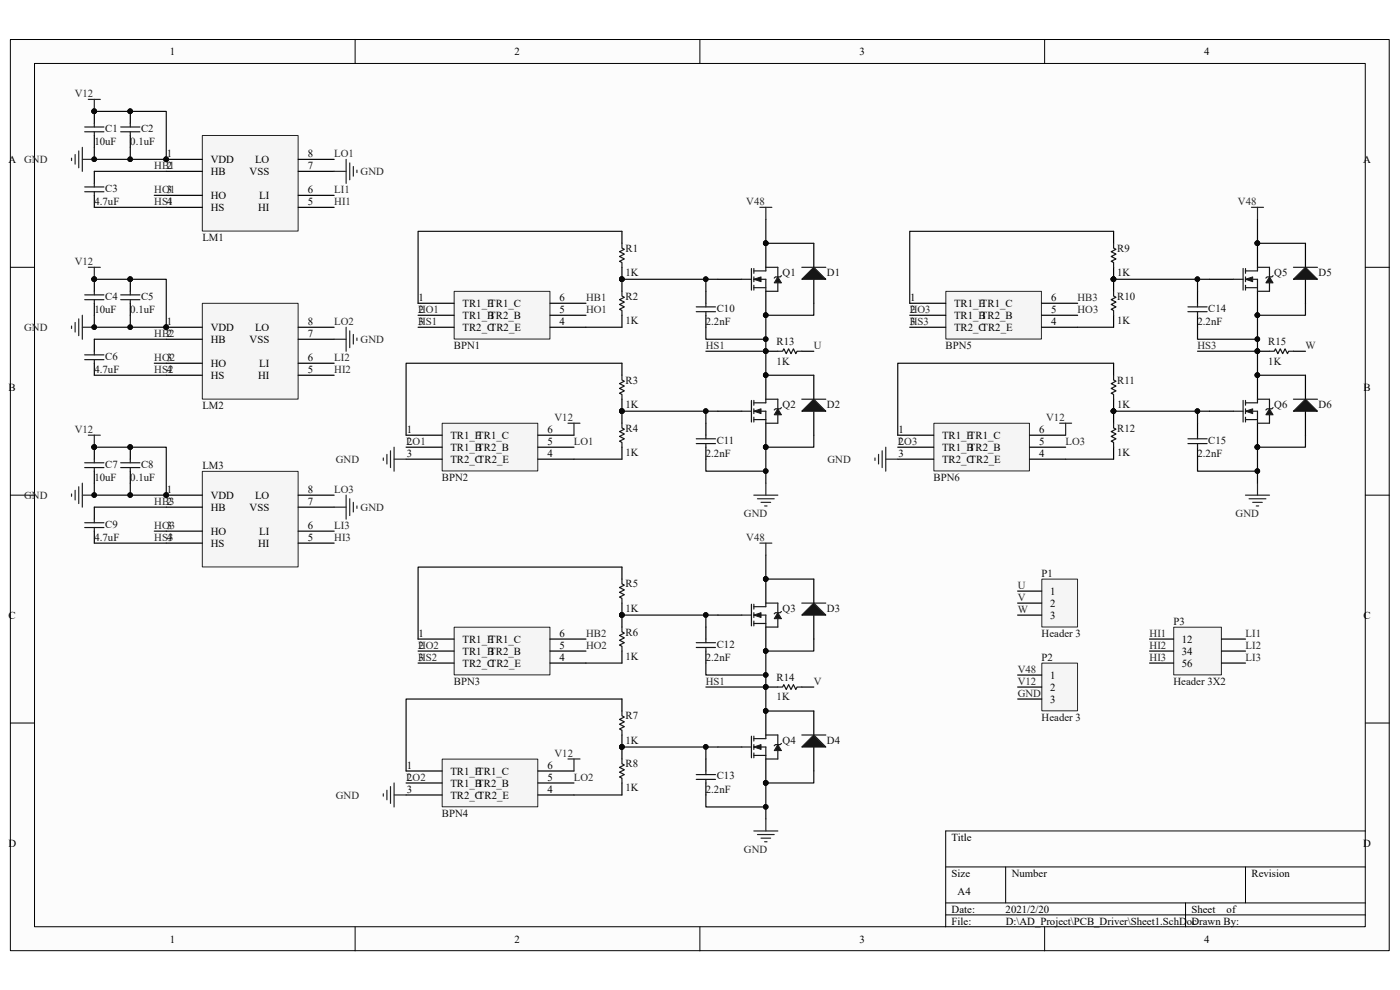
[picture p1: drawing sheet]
<svg xmlns="http://www.w3.org/2000/svg" width="297mm" height="210mm" viewBox="0 0 297 210" stroke-linecap="round" stroke-linejoin="round" font-family="sans-serif">
<path d="M2.2 8.4h292.5v193.3h-292.5z" fill="#fcfcfc"/>
<path d="M2.2 8.4h292.5v193.3h-292.5z" fill="none" stroke="#000" stroke-width=".21"/>
<path d="M7.4 13.5h282.2v183.1h-282.2z" fill="#fcfcfc"/>
<g fill="none" stroke="#000" stroke-width=".21">
<path d="M7.3 13.5h282.3v183.1h-282.3zM75.3 8.4v5.1M148.5 8.4v5.1M221.6 8.4v5.1M2.2 56.7h5.1M289.7 56.7h5.1M2.2 105h5.1M289.7 105h5.1M2.2 153.4h5.1M289.7 153.4h5.1M289.7 176.3h-89.1v20.3M75.3 196.6v5.1"/>
<path d="M148.5 196.6v5.1M200.6 183.9h89.1M200.6 191.5h89.1M200.6 194.1h89.1M213.4 183.9v7.6M221.6 196.6v5.1M251.5 191.5v5.1M264.2 183.9v7.6"/>
</g>
<path d="M43 28.8h20.2v20.2h-20.2z" fill="#f5f5f5"/>
<path d="M42.9 28.7h20.3v20.3h-20.3z" fill="none" stroke="#262626" stroke-width=".21"/>
<path d="M35.3 33.8h7.6M35.3 36.4h7.6M63.3 33.8h7.6M63.3 36.4h7.6M35.3 41.4h7.6M35.3 44h7.6M63.3 41.4h7.6M63.3 44h7.6" fill="none" stroke="#000" stroke-width=".25"/>
<circle cx="35.2" cy="33.8" r=".48" fill="#0e0e0e" stroke="#0e0e0e" stroke-width=".21"/>
<path d="M96.4 61.8h20.3v10.1h-20.3z" fill="#f5f5f5"/>
<path d="M96.4 61.8h20.3v10.1h-20.3z" fill="none" stroke="#262626" stroke-width=".21"/>
<path d="M20 23.6v2.6M20 28.7v2.6M20 36.4v2.5M27.6 23.6v2.6M27.6 28.7v2.6M20 41.4v2.6M88.7 64.3h7.6M88.7 66.9h7.6M88.7 69.4h7.6M116.7 64.3h7.6M116.7 66.9h7.6M116.7 69.4h7.6" fill="none" stroke="#000" stroke-width=".25"/>
<path d="M15.2 33.6v.5M15.9 32.8v2M16.7 32v3.6M17.5 31.3v5.1M17.5 33.8h2.5M18.7 21.1h2.6M20 21.1v2.5M70.9 36.4h2.5M73.4 33.8v5.1M74.2 34.6v3.5M75 35.3v2.1M75.7 36.1v.5" fill="none" stroke="#262626" stroke-width=".25"/>
<g fill="#0e0e0e" stroke="#0e0e0e" stroke-width=".21">
<circle cx="20" cy="23.6" r=".48"/>
<circle cx="27.6" cy="23.6" r=".48"/>
<circle cx="20" cy="33.8" r=".48"/>
</g>
<path d="M18 26.9h4M18 28h4M18 39.7h4M20 26.2v.7M20 28v.7M20 38.9v.8M25.6 26.9h4.1M25.6 28h4.1M27.6 26.2v.7M27.6 28v.7M18 40.7h4M20 40.7v.7" fill="none" stroke="#1c1c1c" stroke-width=".25"/>
<path d="M93.9 89.8h20.2v10.1h-20.2z" fill="#f5f5f5"/>
<path d="M93.8 89.8h20.3v10.1h-20.3z" fill="none" stroke="#262626" stroke-width=".21"/>
<g fill="none" stroke="#000" stroke-width=".25">
<path d="M131.9 49.1v2.5M131.9 56.7v5.1M152.3 59.2h5.1M162.5 51.6v5.1M131.9 66.9v2.5M131.9 77.1v2.5M162.5 61.8v5.1M86.2 92.3h7.6M86.2 94.9h7.6M86.2 97.4h7.6M114.1 92.3h7.7M114.1 94.9h7.7"/>
<path d="M114.1 97.4h7.7M131.9 84.7v5.1M131.9 94.9v2.5"/>
</g>
<path d="M81.3 97.2v.5M82.1 96.4v2M82.8 95.6v3.6M83.6 94.9v5.1M83.6 97.4h2.6M120.5 89.8h2.5M121.8 89.8v2.5" fill="none" stroke="#262626" stroke-width=".25"/>
<g fill="#0e0e0e" stroke="#0e0e0e" stroke-width=".21">
<circle cx="131.9" cy="59.2" r=".48"/>
<circle cx="131.9" cy="87.2" r=".48"/>
<circle cx="162.4" cy="51.6" r=".48"/>
<circle cx="162.4" cy="66.9" r=".48"/>
</g>
<path d="M131.9 51.6v1l.6 .3-1.1 .5 1.1 .5-1.1 .5 1.1 .5-1.1 .5 .5 .3v1M157.4 59.2h2M159.4 57v4.5M159.9 57.5h2.6M159.9 59.2h2.6v2.6M159.9 57v1M159.9 58.7v1.1M131.9 61.8v1l.6 .3-1.1 .5 1.1 .5-1.1 .5 1.1 .5-1.1 .5 .5 .3v1M131.9 79.6v1l.6 .3-1.1 .5 1.1 .5-1.1 .5 1.1 .5-1.1 .5 .5 .3v1M159.9 61h2.6M159.9 60.5v1M131.9 89.8v1l.6 .2-1.1 .6 1.1 .5-1.1 .5 1.1 .5-1.1 .5 .5 .2v1.1" fill="none" stroke="#1c1c1c" stroke-width=".25"/>
<path d="M159.9 59.2l1.6-.5v1.1z" fill="#1c1c1c"/>
<path d="M159.9 59.2l1.6-.5v1.1z" fill="none" stroke="#1c1c1c" stroke-width=".21"/>
<path d="M162.5 57.5v-.8h2.5v2M165 60v1.8h-2.5" fill="none" stroke="#1c1c1c" stroke-width=".25"/>
<path d="M165 58.7l.8 1.3h-1.5z" fill="#1c1c1c"/>
<path d="M165 58.7l.8 1.3h-1.5z" fill="none" stroke="#1c1c1c" stroke-width=".21"/>
<path d="M165.8 58.5l-.3 .2h-1l-.2 .3M157.4 87.2h2M159.4 84.9v4.6M159.9 85.5h2.6M159.9 87.2h2.6v2.6M159.9 89h2.6M159.9 84.9v1.1M159.9 86.7v1M159.9 88.5v1" fill="none" stroke="#1c1c1c" stroke-width=".25"/>
<g fill="#0e0e0e" stroke="#0e0e0e" stroke-width=".21">
<circle cx="162.4" cy="51.6" r=".48"/>
<circle cx="162.4" cy="66.9" r=".48"/>
<circle cx="162.4" cy="79.6" r=".48"/>
<circle cx="162.4" cy="94.8" r=".48"/>
</g>
<path d="M162.5 79.6v5.1M152.3 87.2h5.1M162.5 89.8v5.1" fill="none" stroke="#000" stroke-width=".25"/>
<path d="M159.9 87.2l1.6-.5v1z" fill="#1c1c1c"/>
<path d="M159.9 87.2l1.6-.5v1z" fill="none" stroke="#1c1c1c" stroke-width=".21"/>
<path d="M162.5 85.5v-.8h2.5v2M165 88v1.8h-2.5" fill="none" stroke="#1c1c1c" stroke-width=".25"/>
<path d="M165 86.7l.8 1.3h-1.5z" fill="#1c1c1c"/>
<path d="M165 86.7l.8 1.3h-1.5z" fill="none" stroke="#1c1c1c" stroke-width=".21"/>
<path d="M165.8 86.5l-.3 .2h-1l-.2 .3" fill="none" stroke="#1c1c1c" stroke-width=".25"/>
<g fill="#0e0e0e" stroke="#0e0e0e" stroke-width=".21">
<circle cx="162.4" cy="79.6" r=".48"/>
<circle cx="162.4" cy="94.8" r=".48"/>
</g>
<path d="M172.6 51.6v5.1M172.6 59.2v5.1" fill="none" stroke="#000" stroke-width=".25"/>
<path d="M170.1 59.2l2.5-2.5 2.6 2.5z" fill="#1c1c1c"/>
<path d="M170.1 59.2l2.5-2.5 2.6 2.5zM170.1 56.7h5.1" fill="none" stroke="#1c1c1c" stroke-width=".25"/>
<path d="M172.6 79.6v5.1M172.6 87.2v5.1" fill="none" stroke="#000" stroke-width=".25"/>
<path d="M170.1 87.2l2.5-2.5 2.6 2.5z" fill="#1c1c1c"/>
<path d="M147.7 65.1h4.1M147.7 66.1h4.1M149.8 64.3v.8M149.8 66.1v.8M165 74.5h1l.3-.5 .5 1 .5-1 .5 1 .5-1 .5 1 .3-.5h1M147.7 93.1h4.1M147.7 94.1h4.1M149.8 92.3v.8M149.8 94.1v.8M170.1 87.2l2.5-2.5 2.6 2.5zM170.1 84.7h5.1" fill="none" stroke="#1c1c1c" stroke-width=".25"/>
<path d="M161.2 44h2.5M162.5 44v2.5M159.9 105h5.1M160.7 105.8h3.6M161.5 106.6h2M162.2 107.3h.5M162.5 102.5v2.5" fill="none" stroke="#262626" stroke-width=".25"/>
<path d="M149.8 61.8v2.5M149.8 66.9v2.5M162.5 74.5h2.5M170.1 74.5h2.5M149.8 89.8v2.5M149.8 94.9v2.5" fill="none" stroke="#000" stroke-width=".25"/>
<circle cx="162.4" cy="74.5" r=".48" fill="#0e0e0e" stroke="#0e0e0e" stroke-width=".21"/>
<path d="M43 64.4h20.2v20.3h-20.2z" fill="#f5f5f5"/>
<path d="M42.9 64.3h20.3v20.4h-20.3z" fill="none" stroke="#262626" stroke-width=".21"/>
<path d="M35.3 69.4h7.6M35.3 72h7.6M35.3 77.1h7.6M35.3 79.6h7.6M63.3 69.4h7.6M63.3 72h7.6M63.3 77.1h7.6M63.3 79.6h7.6" fill="none" stroke="#000" stroke-width=".25"/>
<circle cx="35.2" cy="69.4" r=".48" fill="#0e0e0e" stroke="#0e0e0e" stroke-width=".21"/>
<path d="M96.4 133.1h20.3v10.1h-20.3z" fill="#f5f5f5"/>
<path d="M96.4 133.1h20.3v10.1h-20.3z" fill="none" stroke="#262626" stroke-width=".21"/>
<path d="M20 59.2v2.6M27.6 59.2v2.6M20 64.3v2.6M20 72v2.5M20 77.1v2.5M27.6 64.3v2.6M88.7 135.6h7.6M88.7 138.1h7.6M116.7 135.6h7.6M116.7 138.1h7.6M88.7 140.7h7.6M116.7 140.7h7.6" fill="none" stroke="#000" stroke-width=".25"/>
<path d="M18.7 56.7h2.6M20 56.7v2.5M15.2 69.2v.5M15.9 68.4v2M16.7 67.6v3.6M17.5 66.9v5.1M17.5 69.4h2.5M70.9 72h2.5M73.4 69.4v5.1M74.2 70.2v3.5M75 71v2M75.7 71.7v.5" fill="none" stroke="#262626" stroke-width=".25"/>
<g fill="#0e0e0e" stroke="#0e0e0e" stroke-width=".21">
<circle cx="20" cy="59.2" r=".48"/>
<circle cx="27.6" cy="59.2" r=".48"/>
<circle cx="20" cy="69.4" r=".48"/>
</g>
<path d="M18 62.6h4M18 63.6h4M18 75.3h4M18 76.3h4M20 61.8v.8M20 63.6v.7M20 74.5v.8M20 76.3v.8M25.6 62.6h4.1M25.6 63.6h4.1M27.6 61.8v.8M27.6 63.6v.7" fill="none" stroke="#1c1c1c" stroke-width=".25"/>
<path d="M93.9 161.1h20.2v10.1h-20.2z" fill="#f5f5f5"/>
<path d="M93.8 161h20.3v10.2h-20.3z" fill="none" stroke="#262626" stroke-width=".21"/>
<g fill="none" stroke="#000" stroke-width=".25">
<path d="M131.9 120.3v2.6M131.9 127.9v5.1M131.9 138.1v2.6M152.3 130.5h5.1M162.5 122.9v5M162.5 133v5.1M131.9 148.3v2.5M131.9 155.9v5.1M86.2 163.6h7.6M86.2 166.1h7.6M86.2 168.6h7.6M114.1 163.6h7.7"/>
<path d="M114.1 166.1h7.7M114.1 168.6h7.7M131.9 166.1v2.5"/>
</g>
<path d="M81.3 168.4v.5M82.1 167.6v2.1M82.8 166.9v3.5M83.6 166.1v5.1M83.6 168.6h2.6M120.5 161h2.5M121.8 161v2.6" fill="none" stroke="#262626" stroke-width=".25"/>
<g fill="#0e0e0e" stroke="#0e0e0e" stroke-width=".21">
<circle cx="131.9" cy="130.5" r=".48"/>
<circle cx="131.9" cy="158.4" r=".48"/>
<circle cx="162.4" cy="122.8" r=".48"/>
<circle cx="162.4" cy="138.1" r=".48"/>
</g>
<path d="M131.9 122.9v1l.6 .2-1.1 .5 1.1 .5-1.1 .5 1.1 .6-1.1 .5 .5 .2v1M131.9 133v1l.6 .3-1.1 .5 1.1 .5-1.1 .5 1.1 .5-1.1 .5 .5 .3v1M157.4 130.5h2M159.4 128.2v4.6M159.9 128.7h2.6M159.9 130.5h2.6v2.5M159.9 132.3h2.6M159.9 128.2v1M159.9 130v1M159.9 131.8v1M131.9 150.8v1.1l.6 .2-1.1 .5 1.1 .5-1.1 .5 1.1 .5-1.1 .6 .5 .2v1M131.9 161v1l.6 .3-1.1 .5 1.1 .5-1.1 .5 1.1 .5-1.1 .5 .5 .3v1" fill="none" stroke="#1c1c1c" stroke-width=".25"/>
<path d="M159.9 130.5l1.6-.5v1z" fill="#1c1c1c"/>
<path d="M159.9 130.5l1.6-.5v1z" fill="none" stroke="#1c1c1c" stroke-width=".21"/>
<path d="M162.5 128.7v-.8h2.5v2.1M165 131.2v1.8h-2.5" fill="none" stroke="#1c1c1c" stroke-width=".25"/>
<path d="M165 130l.8 1.2h-1.5z" fill="#1c1c1c"/>
<path d="M165 130l.8 1.2h-1.5z" fill="none" stroke="#1c1c1c" stroke-width=".21"/>
<path d="M165.8 129.7l-.3 .3h-1l-.2 .2M157.4 158.5h2M159.4 156.2v4.6M159.9 156.7h2.6M159.9 158.5h2.6v2.5M159.9 156.2v1M159.9 158v1M159.9 159.7v1.1M159.9 160.3h2.6" fill="none" stroke="#1c1c1c" stroke-width=".25"/>
<g fill="#0e0e0e" stroke="#0e0e0e" stroke-width=".21">
<circle cx="162.4" cy="122.8" r=".48"/>
<circle cx="162.4" cy="138.1" r=".48"/>
<circle cx="162.4" cy="150.8" r=".48"/>
<circle cx="162.4" cy="166.1" r=".48"/>
</g>
<path d="M152.3 158.5h5.1M162.5 150.8v5.1M162.5 161v5.1" fill="none" stroke="#000" stroke-width=".25"/>
<path d="M159.9 158.5l1.6-.5v1z" fill="#1c1c1c"/>
<path d="M159.9 158.5l1.6-.5v1z" fill="none" stroke="#1c1c1c" stroke-width=".21"/>
<path d="M162.5 156.7v-.8h2.5v2.1M165 159.2v1.8h-2.5" fill="none" stroke="#1c1c1c" stroke-width=".25"/>
<path d="M165 158l.8 1.2h-1.5z" fill="#1c1c1c"/>
<path d="M165 158l.8 1.2h-1.5z" fill="none" stroke="#1c1c1c" stroke-width=".21"/>
<path d="M165.8 157.7l-.3 .3h-1l-.2 .2" fill="none" stroke="#1c1c1c" stroke-width=".25"/>
<g fill="#0e0e0e" stroke="#0e0e0e" stroke-width=".21">
<circle cx="162.4" cy="150.8" r=".48"/>
<circle cx="162.4" cy="166.1" r=".48"/>
</g>
<path d="M172.6 122.9v5M172.6 130.5v5.1" fill="none" stroke="#000" stroke-width=".25"/>
<path d="M170.1 130.5l2.5-2.6 2.6 2.6z" fill="#1c1c1c"/>
<path d="M170.1 130.5l2.5-2.6 2.6 2.6zM170.1 127.9h5.1" fill="none" stroke="#1c1c1c" stroke-width=".25"/>
<path d="M172.6 150.8v5.1M172.6 158.5v5.1" fill="none" stroke="#000" stroke-width=".25"/>
<path d="M170.1 158.5l2.5-2.6 2.6 2.6z" fill="#1c1c1c"/>
<path d="M147.7 136.3h4.1M147.7 137.4h4.1M149.8 135.6v.7M149.8 137.4v.7M165 145.7h1l.3-.5 .5 1.1 .5-1.1 .5 1.1 .5-1.1 .5 1.1 .3-.6h1M170.1 158.5l2.5-2.6 2.6 2.6zM170.1 155.9h5.1M147.7 164.3h4.1M147.7 165.3h4.1M149.8 163.6v.7M149.8 165.3v.8" fill="none" stroke="#1c1c1c" stroke-width=".25"/>
<path d="M161.2 115.2h2.5M162.5 115.2v2.6M159.9 176.3h5.1M160.7 177h3.6M161.5 177.8h2M162.2 178.6h.5M162.5 173.7v2.6" fill="none" stroke="#262626" stroke-width=".25"/>
<path d="M149.8 133v2.6M149.8 138.1v2.6M162.5 145.7h2.5M170.1 145.7h2.5M149.8 161v2.6M149.8 166.1v2.5" fill="none" stroke="#000" stroke-width=".25"/>
<circle cx="162.4" cy="145.7" r=".48" fill="#0e0e0e" stroke="#0e0e0e" stroke-width=".21"/>
<path d="M43 100h20.2v20.3h-20.2z" fill="#f5f5f5"/>
<path d="M42.9 100h20.3v20.3h-20.3z" fill="none" stroke="#262626" stroke-width=".21"/>
<g fill="none" stroke="#000" stroke-width=".25">
<path d="M20 94.9v2.5M20 100v2.5M27.6 94.9v2.5M27.6 100v2.5M20 107.6v2.5M20 112.7v2.5M35.3 105h7.6M35.3 107.6h7.6M35.3 112.7h7.6M35.3 115.2h7.6M63.3 105h7.6M63.3 107.6h7.6"/>
<path d="M63.3 112.7h7.6M63.3 115.2h7.6"/>
</g>
<g fill="#0e0e0e" stroke="#0e0e0e" stroke-width=".21">
<circle cx="35.2" cy="105" r=".48"/>
<circle cx="20" cy="94.8" r=".48"/>
<circle cx="27.6" cy="94.8" r=".48"/>
<circle cx="20" cy="105" r=".48"/>
</g>
<path d="M18.7 92.3h2.6M20 92.3v2.6M15.2 104.8v.5M15.9 104v2.1M16.7 103.3v3.5M17.5 102.5v5.1M17.5 105h2.5M70.9 107.6h2.5M73.4 105v5.1M74.2 105.8v3.6M75 106.6v2M75.7 107.3v.5" fill="none" stroke="#262626" stroke-width=".25"/>
<path d="M18 98.2h4M18 99.2h4M20 97.4v.8M20 99.2v.8M25.6 98.2h4.1M25.6 99.2h4.1M27.6 97.4v.8M27.6 99.2v.8M18 110.9h4M18 111.9h4M20 110.1v.8M20 111.9v.8" fill="none" stroke="#1c1c1c" stroke-width=".25"/>
<path d="M200.7 61.8h20.2v10.1h-20.2z" fill="#f5f5f5"/>
<path d="M200.7 61.8h20.2v10.1h-20.2z" fill="none" stroke="#262626" stroke-width=".21"/>
<path d="M193 64.3h7.6M193 66.9h7.6M193 69.4h7.6M221 64.3h7.6M221 66.9h7.6M221 69.4h7.6" fill="none" stroke="#000" stroke-width=".25"/>
<path d="M198.2 89.8h20.2v10.1h-20.2z" fill="#f5f5f5"/>
<path d="M198.1 89.8h20.3v10.1h-20.3z" fill="none" stroke="#262626" stroke-width=".21"/>
<g fill="none" stroke="#000" stroke-width=".25">
<path d="M236.2 49.1v2.5M236.2 56.7v5.1M256.6 59.2h5.1M266.8 51.6v5.1M236.2 66.9v2.5M236.2 77.1v2.5M266.8 61.8v5.1M190.5 92.3h7.6M190.5 94.9h7.6M190.5 97.4h7.6M218.4 92.3h7.7M218.4 94.9h7.7"/>
<path d="M218.4 97.4h7.7M236.2 84.7v5.1M236.2 94.9v2.5"/>
</g>
<path d="M185.6 97.2v.5M186.4 96.4v2M187.2 95.6v3.6M187.9 94.9v5.1M187.9 97.4h2.6M224.8 89.8h2.5M226.1 89.8v2.5" fill="none" stroke="#262626" stroke-width=".25"/>
<g fill="#0e0e0e" stroke="#0e0e0e" stroke-width=".21">
<circle cx="236.2" cy="59.2" r=".48"/>
<circle cx="236.2" cy="87.2" r=".48"/>
<circle cx="266.7" cy="51.6" r=".48"/>
<circle cx="266.7" cy="66.9" r=".48"/>
</g>
<path d="M236.2 51.6v1l.6 .3-1.1 .5 1.1 .5-1.1 .5 1.1 .5-1.1 .5 .5 .3v1M261.7 59.2h2M263.7 57v4.5M264.2 57.5h2.6M264.2 59.2h2.6v2.6M264.2 57v1M264.2 58.7v1.1M236.2 61.8v1l.6 .3-1.1 .5 1.1 .5-1.1 .5 1.1 .5-1.1 .5 .5 .3v1M236.2 79.6v1l.6 .3-1.1 .5 1.1 .5-1.1 .5 1.1 .5-1.1 .5 .5 .3v1M264.2 61h2.6M264.2 60.5v1M236.2 89.8v1l.6 .2-1.1 .6 1.1 .5-1.1 .5 1.1 .5-1.1 .5 .5 .2v1.1" fill="none" stroke="#1c1c1c" stroke-width=".25"/>
<path d="M264.2 59.2l1.6-.5v1.1z" fill="#1c1c1c"/>
<path d="M264.2 59.2l1.6-.5v1.1z" fill="none" stroke="#1c1c1c" stroke-width=".21"/>
<path d="M266.8 57.5v-.8h2.5v2M269.3 60v1.8h-2.5" fill="none" stroke="#1c1c1c" stroke-width=".25"/>
<path d="M269.3 58.7l.8 1.3h-1.5z" fill="#1c1c1c"/>
<path d="M269.3 58.7l.8 1.3h-1.5z" fill="none" stroke="#1c1c1c" stroke-width=".21"/>
<path d="M270.1 58.5l-.3 .2h-1l-.2 .3M261.7 87.2h2M263.7 84.9v4.6M264.2 85.5h2.6M264.2 87.2h2.6v2.6M264.2 89h2.6M264.2 84.9v1.1M264.2 86.7v1M264.2 88.5v1" fill="none" stroke="#1c1c1c" stroke-width=".25"/>
<g fill="#0e0e0e" stroke="#0e0e0e" stroke-width=".21">
<circle cx="266.7" cy="51.6" r=".48"/>
<circle cx="266.7" cy="66.9" r=".48"/>
<circle cx="266.7" cy="79.6" r=".48"/>
<circle cx="266.7" cy="94.8" r=".48"/>
</g>
<path d="M266.8 79.6v5.1M256.6 87.2h5.1M266.8 89.8v5.1" fill="none" stroke="#000" stroke-width=".25"/>
<path d="M264.2 87.2l1.6-.5v1z" fill="#1c1c1c"/>
<path d="M264.2 87.2l1.6-.5v1z" fill="none" stroke="#1c1c1c" stroke-width=".21"/>
<path d="M266.8 85.5v-.8h2.5v2M269.3 88v1.8h-2.5" fill="none" stroke="#1c1c1c" stroke-width=".25"/>
<path d="M269.3 86.7l.8 1.3h-1.5z" fill="#1c1c1c"/>
<path d="M269.3 86.7l.8 1.3h-1.5z" fill="none" stroke="#1c1c1c" stroke-width=".21"/>
<path d="M270.1 86.5l-.3 .2h-1l-.2 .3" fill="none" stroke="#1c1c1c" stroke-width=".25"/>
<g fill="#0e0e0e" stroke="#0e0e0e" stroke-width=".21">
<circle cx="266.7" cy="79.6" r=".48"/>
<circle cx="266.7" cy="94.8" r=".48"/>
</g>
<path d="M277 51.6v5.1M277 59.2v5.1" fill="none" stroke="#000" stroke-width=".25"/>
<path d="M274.4 59.2l2.6-2.5 2.5 2.5z" fill="#1c1c1c"/>
<path d="M274.4 59.2l2.6-2.5 2.5 2.5zM274.4 56.7h5.1" fill="none" stroke="#1c1c1c" stroke-width=".25"/>
<path d="M277 79.6v5.1M277 87.2v5.1" fill="none" stroke="#000" stroke-width=".25"/>
<path d="M274.4 87.2l2.6-2.5 2.5 2.5z" fill="#1c1c1c"/>
<path d="M252 65.1h4.1M252 66.1h4.1M254.1 64.3v.8M254.1 66.1v.8M269.3 74.5h1l.3-.5 .5 1 .5-1 .5 1 .5-1 .5 1 .3-.5h1M252 93.1h4.1M252 94.1h4.1M254.1 92.3v.8M254.1 94.1v.8M274.4 87.2l2.6-2.5 2.5 2.5zM274.4 84.7h5.1" fill="none" stroke="#1c1c1c" stroke-width=".25"/>
<path d="M265.5 44h2.5M266.8 44v2.5M264.2 105h5.1M265 105.8h3.6M265.8 106.6h2M266.5 107.3h.5M266.8 102.5v2.5" fill="none" stroke="#262626" stroke-width=".25"/>
<path d="M254.1 61.8v2.5M254.1 66.9v2.5M266.8 74.5h2.5M274.4 74.5h2.6M254.1 89.8v2.5M254.1 94.9v2.5" fill="none" stroke="#000" stroke-width=".25"/>
<circle cx="266.7" cy="74.5" r=".48" fill="#0e0e0e" stroke="#0e0e0e" stroke-width=".21"/>
<path d="M221.1 122.9h7.5v10.1h-7.5z" fill="#f5f5f5"/>
<path d="M221 122.9h7.6v10.1h-7.6z" fill="none" stroke="#262626" stroke-width=".21"/>
<path d="M215.9 125.4h5.1M215.9 127.9h5.1M215.9 130.5h5.1" fill="none" stroke="#000" stroke-width=".25"/>
<path d="M221.1 140.7h7.5v10.1h-7.5z" fill="#f5f5f5"/>
<path d="M221 140.7h7.6v10.1h-7.6z" fill="none" stroke="#262626" stroke-width=".21"/>
<path d="M215.9 143.2h5.1M215.9 145.7h5.1M215.9 148.3h5.1" fill="none" stroke="#000" stroke-width=".25"/>
<path d="M249 133.1h10.1v10.1h-10.1z" fill="#f5f5f5"/>
<path d="M249 133.1h10.1v10.1h-10.1z" fill="none" stroke="#262626" stroke-width=".21"/>
<path d="M243.9 135.6h5.1M243.9 138.1h5.1M259.1 135.6h5.1M259.1 138.1h5.1M243.9 140.7h5.1M259.1 140.7h5.1" fill="none" stroke="#000" stroke-width=".25"/>
<g fill="none" stroke="#0e0e0e" stroke-width=".25">
<path d="M20 23.6h15.3v10.2h-15.3v-2.5M20 36.4h15.3M27.6 31.3v2.5M20 59.2h15.3v10.2h-15.3v-2.5M20 44h15.3M32.7 41.4h2.6M131.9 49.1h-43.2v15.2M131.9 59.2h20.4M149.8 59.2v2.6M162.5 46.5v5.1h10.1M236.2 49.1h-43.2v15.2M236.2 59.2h20.4"/>
<path d="M254.1 59.2v2.6M266.8 46.5v5.1h10.2M20 72h15.3M20 79.6h15.3M27.6 66.9v2.5M32.7 77.1h2.6M124.3 69.4h7.6M131.9 77.1h-45.7v15.2M149.8 69.4v2.6h12.7M149.8 74.5h12.7M172.6 64.3v2.6h-10.1v12.7h10.1M228.6 69.4h7.6"/>
<path d="M236.2 77.1h-45.7v15.2M254.1 69.4v2.6h12.7M254.1 74.5h12.7M277 64.3v2.6h-10.2v12.7h10.2M20 94.9h15.3v10.1h-15.3v-2.5M121.8 97.4h10.1M131.9 87.2h20.4M149.8 97.4v2.6h12.7M149.8 87.2v2.6M172.6 92.3v2.6h-10.1v7.6M226.1 97.4h10.1M236.2 87.2h20.4"/>
<path d="M254.1 97.4v2.6h12.7M254.1 87.2v2.6M277 92.3v2.6h-10.2v7.6M20 107.6h15.3M20 115.2h15.3M27.6 102.5v2.5M32.7 112.7h2.6M162.5 117.8v5.1h10.1M131.9 120.3h-43.2v15.3M131.9 130.5h20.4M149.8 130.5v2.5M172.6 135.6v2.5h-10.1v12.7h10.1"/>
<path d="M124.3 140.7h7.6M131.9 148.3h-45.7v15.3M131.9 158.5h20.4M149.8 140.7v2.5h12.7M149.8 158.5v2.5M149.8 145.7h12.7M121.8 168.6h10.1M149.8 168.6v2.6h12.7M172.6 163.6v2.5h-10.1v7.6"/>
</g>
<g fill="#0e0e0e" stroke="#0e0e0e" stroke-width=".21">
<circle cx="20" cy="23.6" r=".48"/>
<circle cx="27.6" cy="23.6" r=".48"/>
<circle cx="35.2" cy="33.8" r=".48"/>
<circle cx="27.6" cy="33.8" r=".48"/>
<circle cx="20" cy="33.8" r=".48"/>
<circle cx="162.4" cy="51.6" r=".48"/>
<circle cx="131.9" cy="87.2" r=".48"/>
<circle cx="149.7" cy="87.2" r=".48"/>
<circle cx="162.4" cy="99.9" r=".48"/>
<circle cx="162.4" cy="94.8" r=".48"/>
<circle cx="162.4" cy="79.6" r=".48"/>
<circle cx="162.4" cy="74.5" r=".48"/>
<circle cx="162.4" cy="71.9" r=".48"/>
<circle cx="162.4" cy="66.9" r=".48"/>
<circle cx="149.7" cy="59.2" r=".48"/>
<circle cx="131.9" cy="59.2" r=".48"/>
<circle cx="20" cy="59.2" r=".48"/>
<circle cx="27.6" cy="59.2" r=".48"/>
<circle cx="35.2" cy="69.4" r=".48"/>
<circle cx="27.6" cy="69.4" r=".48"/>
<circle cx="20" cy="69.4" r=".48"/>
<circle cx="162.4" cy="122.8" r=".48"/>
<circle cx="131.9" cy="158.4" r=".48"/>
<circle cx="149.7" cy="158.4" r=".48"/>
<circle cx="162.4" cy="171.2" r=".48"/>
<circle cx="162.4" cy="166.1" r=".48"/>
<circle cx="162.4" cy="150.8" r=".48"/>
<circle cx="162.4" cy="145.7" r=".48"/>
<circle cx="162.4" cy="143.2" r=".48"/>
<circle cx="162.4" cy="138.1" r=".48"/>
<circle cx="149.7" cy="130.5" r=".48"/>
<circle cx="131.9" cy="130.5" r=".48"/>
<circle cx="20" cy="94.8" r=".48"/>
<circle cx="27.6" cy="94.8" r=".48"/>
<circle cx="35.2" cy="105" r=".48"/>
<circle cx="27.6" cy="105" r=".48"/>
<circle cx="20" cy="105" r=".48"/>
<circle cx="266.7" cy="51.6" r=".48"/>
<circle cx="236.2" cy="87.2" r=".48"/>
<circle cx="254" cy="87.2" r=".48"/>
<circle cx="266.7" cy="99.9" r=".48"/>
<circle cx="266.7" cy="94.8" r=".48"/>
<circle cx="266.7" cy="79.6" r=".48"/>
<circle cx="266.7" cy="74.5" r=".48"/>
<circle cx="266.7" cy="71.9" r=".48"/>
<circle cx="266.7" cy="66.9" r=".48"/>
<circle cx="254" cy="59.2" r=".48"/>
<circle cx="236.2" cy="59.2" r=".48"/>
</g>
<g font-size="2.3">
<text x="36" y="11.7">1</text>
<text x="109.2" y="11.7">2</text>
<text x="182.3" y="11.7">3</text>
<text x="255.4" y="11.7">4</text>
<text x="1.8" y="34.6">A</text>
<text x="35.4" y="33.3">1</text>
<text x="35.4" y="35.9">2</text>
<text x="44.7" y="34.6">VDD</text>
<text x="54.1" y="34.6">LO</text>
<text x="65.3" y="33.3">8</text>
<text x="65.3" y="35.9">7</text>
<text x="289.2" y="34.6">A</text>
<text x="35.4" y="40.9">3</text>
<text x="44.7" y="37.1">HB</text>
<text x="53" y="37.1">VSS</text>
<text x="65.3" y="40.9">6</text>
<text x="35.4" y="43.5">4</text>
<text x="44.7" y="42.2">HO</text>
<text x="44.7" y="44.7">HS</text>
<text x="54.7" y="44.7">HI</text>
<text x="55" y="42.2">LI</text>
<text x="65.3" y="43.5">5</text>
<text x="88.8" y="63.8">1</text>
<text x="98.1" y="65.1">TR1_ETR1_C</text>
<text x="118.7" y="63.8">6</text>
<text x="193.1" y="63.8">1</text>
<text x="202.4" y="65.1">TR1_ETR1_C</text>
<text x="223" y="63.8">6</text>
<text x="35.4" y="68.9">1</text>
<text x="35.4" y="71.5">2</text>
<text x="44.7" y="70.2">VDD</text>
<text x="54.1" y="70.2">LO</text>
<text x="65.3" y="68.9">8</text>
<text x="65.3" y="71.5">7</text>
<text x="88.8" y="66.4">2</text>
<text x="88.8" y="68.9">3</text>
<text x="98.1" y="67.6">TR1_B</text>
<text x="98.1" y="70.2">TR2_CTR2_E</text>
<text x="103.8" y="67.6">TR2_B</text>
<text x="118.7" y="66.4">5</text>
<text x="118.7" y="68.9">4</text>
<text x="193.1" y="66.4">2</text>
<text x="193.1" y="68.9">3</text>
<text x="202.4" y="67.6">TR1_BTR2_B</text>
<text x="202.4" y="70.2">TR2_CTR2_E</text>
<text x="223" y="66.4">5</text>
<text x="223" y="68.9">4</text>
<text x="35.4" y="76.6">3</text>
<text x="44.7" y="72.7">HB</text>
<text x="44.7" y="77.9">HO</text>
<text x="53" y="72.7">VSS</text>
<text x="55" y="77.9">LI</text>
<text x="65.3" y="76.6">6</text>
<text x="1.8" y="82.9">B</text>
<text x="35.4" y="79.1">4</text>
<text x="44.7" y="80.4">HS</text>
<text x="54.7" y="80.4">HI</text>
<text x="65.3" y="79.1">5</text>
<text x="289.3" y="82.9">B</text>
<text x="86.3" y="91.8">1</text>
<text x="86.3" y="94.4">2</text>
<text x="95.5" y="93.1">TR1_ETR1_C</text>
<text x="95.5" y="95.6">TR1_BTR2_B</text>
<text x="116.2" y="91.8">6</text>
<text x="116.2" y="94.4">5</text>
<text x="190.6" y="91.8">1</text>
<text x="190.6" y="94.4">2</text>
<text x="199.9" y="93.1">TR1_ETR1_C</text>
<text x="199.9" y="95.6">TR1_BTR2_B</text>
<text x="220.5" y="91.8">6</text>
<text x="220.5" y="94.4">5</text>
<text x="86.3" y="96.9">3</text>
<text x="95.5" y="98.2">TR2_CTR2_E</text>
<text x="116.2" y="96.9">4</text>
<text x="190.6" y="96.9">3</text>
<text x="199.9" y="98.2">TR2_CTR2_E</text>
<text x="220.5" y="96.9">4</text>
<text x="35.4" y="104.6">1</text>
<text x="35.4" y="107.1">2</text>
<text x="44.7" y="105.8">VDD</text>
<text x="54.1" y="105.8">LO</text>
<text x="65.3" y="104.6">8</text>
<text x="65.3" y="107.1">7</text>
<text x="35.4" y="112.2">3</text>
<text x="44.7" y="108.4">HB</text>
<text x="44.7" y="113.5">HO</text>
<text x="53" y="108.4">VSS</text>
<text x="55" y="113.5">LI</text>
<text x="65.3" y="112.2">6</text>
<text x="35.4" y="114.7">4</text>
<text x="44.7" y="116">HS</text>
<text x="54.7" y="116">HI</text>
<text x="65.3" y="114.7">5</text>
<text x="1.8" y="131.3">C</text>
<text x="222.8" y="126.2">1</text>
<text x="222.8" y="128.7">2</text>
<text x="222.8" y="131.3">3</text>
<text x="289.3" y="131.3">C</text>
<text x="88.8" y="135.1">1</text>
<text x="88.8" y="137.6">2</text>
<text x="98.1" y="136.4">TR1_ETR1_C</text>
<text x="118.7" y="135.1">6</text>
<text x="118.7" y="137.6">5</text>
<text x="250.7" y="136.4">12</text>
<text x="88.8" y="140.2">3</text>
<text x="98.1" y="138.9">TR1_B</text>
<text x="98.1" y="141.4">TR2_CTR2_E</text>
<text x="103.8" y="138.9">TR2_B</text>
<text x="118.7" y="140.2">4</text>
<text x="222.8" y="144">1</text>
<text x="250.7" y="138.9">34</text>
<text x="250.7" y="141.4">56</text>
<text x="222.8" y="146.5">2</text>
<text x="222.8" y="149.1">3</text>
<text x="86.3" y="163.1">1</text>
<text x="86.3" y="165.6">2</text>
<text x="95.5" y="164.3">TR1_ETR1_C</text>
<text x="95.5" y="166.9">TR1_BTR2_B</text>
<text x="116.2" y="163.1">6</text>
<text x="116.2" y="165.6">5</text>
<text x="86.3" y="168.1">3</text>
<text x="95.5" y="169.4">TR2_CTR2_E</text>
<text x="116.2" y="168.1">4</text>
<text x="1.8" y="179.6">D</text>
<text x="201.9" y="178.3">Title</text>
<text x="289.2" y="179.6">D</text>
<text x="201.9" y="186">Size</text>
<text x="214.6" y="186">Number</text>
<text x="265.5" y="186">Revision</text>
<text x="203.2" y="189.8">A4</text>
<text x="201.9" y="193.6">Date:</text>
<text x="201.9" y="196.1">File:</text>
<text x="213.3" y="193.6">2021/2/20</text>
<text x="213.4" y="196.1">D:\AD_Project\PCB_Driver\Sheet1.SchDoc</text>
<text x="252.8" y="193.6">Sheet</text>
<text x="252.8" y="196.1">Drawn By:</text>
<text x="260.2" y="193.6">of</text>
<text x="36" y="199.9">1</text>
<text x="109.2" y="199.9">2</text>
<text x="182.3" y="199.9">3</text>
<text x="255.4" y="199.9">4</text>
</g>
<g font-size="2.3" fill="#262626">
<text x="15.9" y="20.6">V12</text>
<text x="5.1" y="34.6">GND</text>
<text x="32.7" y="35.9">HB1</text>
<text x="70.9" y="33.3">LO1</text>
<text x="32.7" y="40.9">HO1</text>
<text x="70.9" y="40.9">LI1</text>
<text x="76.5" y="37.1">GND</text>
<text x="32.7" y="43.5">HS1</text>
<text x="70.9" y="43.5">HI1</text>
<text x="158.3" y="43.5">V48</text>
<text x="262.6" y="43.5">V48</text>
<text x="15.9" y="56.2">V12</text>
<text x="124.3" y="63.8">HB1</text>
<text x="228.6" y="63.8">HB3</text>
<text x="5.1" y="70.2">GND</text>
<text x="32.7" y="71.5">HB2</text>
<text x="70.9" y="68.9">LO2</text>
<text x="88.7" y="66.4">HO1</text>
<text x="88.7" y="68.9">HS1</text>
<text x="124.3" y="66.4">HO1</text>
<text x="193" y="66.4">HO3</text>
<text x="193" y="68.9">HS3</text>
<text x="228.6" y="66.4">HO3</text>
<text x="32.7" y="76.6">HO2</text>
<text x="70.9" y="76.6">LI2</text>
<text x="76.5" y="72.7">GND</text>
<text x="149.7" y="74">HS1</text>
<text x="172.6" y="74">U</text>
<text x="254" y="74">HS3</text>
<text x="276.9" y="74">W</text>
<text x="32.7" y="79.1">HS2</text>
<text x="70.9" y="79.1">HI2</text>
<text x="117.6" y="89.3">V12</text>
<text x="222" y="89.3">V12</text>
<text x="15.9" y="91.8">V12</text>
<text x="86.1" y="94.4">LO1</text>
<text x="121.8" y="94.4">LO1</text>
<text x="190.5" y="94.4">LO3</text>
<text x="226.1" y="94.4">LO3</text>
<text x="71.2" y="98.2">GND</text>
<text x="175.6" y="98.2">GND</text>
<text x="5.1" y="105.8">GND</text>
<text x="32.7" y="107.1">HB3</text>
<text x="70.9" y="104.6">LO3</text>
<text x="32.7" y="112.2">HO3</text>
<text x="70.9" y="112.2">LI3</text>
<text x="76.5" y="108.4">GND</text>
<text x="157.8" y="109.6">GND</text>
<text x="262.1" y="109.6">GND</text>
<text x="32.7" y="114.7">HS3</text>
<text x="70.9" y="114.7">HI3</text>
<text x="158.3" y="114.7">V48</text>
<text x="215.9" y="124.9">U</text>
<text x="215.9" y="127.4">V</text>
<text x="215.9" y="130">W</text>
<text x="88.7" y="137.6">HO2</text>
<text x="124.3" y="135.1">HB2</text>
<text x="124.3" y="137.6">HO2</text>
<text x="243.9" y="135.1">HI1</text>
<text x="243.9" y="137.6">HI2</text>
<text x="264.2" y="135.1">LI1</text>
<text x="264.2" y="137.6">LI2</text>
<text x="88.7" y="140.2">HS2</text>
<text x="215.9" y="142.7">V48</text>
<text x="243.9" y="140.2">HI3</text>
<text x="264.2" y="140.2">LI3</text>
<text x="149.7" y="145.2">HS1</text>
<text x="172.6" y="145.2">V</text>
<text x="215.9" y="145.2">V12</text>
<text x="215.9" y="147.8">GND</text>
<text x="117.6" y="160.5">V12</text>
<text x="86.1" y="165.6">LO2</text>
<text x="121.8" y="165.6">LO2</text>
<text x="71.2" y="169.4">GND</text>
<text x="157.8" y="180.8">GND</text>
</g>
<g font-size="2.3" fill="#0e0e0e">
<text x="22.3" y="28">C1</text>
<text x="29.9" y="28">C2</text>
<text x="20" y="30.8">10uF</text>
<text x="27.6" y="30.8">0.1uF</text>
<text x="22.3" y="40.7">C3</text>
<text x="20" y="43.5">4.7uF</text>
<text x="42.9" y="51.1">LM1</text>
<text x="132.7" y="53.4">R1</text>
<text x="237" y="53.4">R9</text>
<text x="132.7" y="58.5">1K</text>
<text x="166" y="58.5">Q1</text>
<text x="175.4" y="58.5">D1</text>
<text x="237" y="58.5">1K</text>
<text x="270.3" y="58.5">Q5</text>
<text x="279.7" y="58.5">D5</text>
<text x="22.3" y="63.6">C4</text>
<text x="29.9" y="63.6">C5</text>
<text x="132.7" y="63.6">R2</text>
<text x="237" y="63.6">R10</text>
<text x="20" y="66.4">10uF</text>
<text x="27.6" y="66.4">0.1uF</text>
<text x="132.7" y="68.7">1K</text>
<text x="149.7" y="68.9">2.2nF</text>
<text x="152.1" y="66.1">C10</text>
<text x="237" y="68.7">1K</text>
<text x="254" y="68.9">2.2nF</text>
<text x="256.3" y="66.1">C14</text>
<text x="22.3" y="76.3">C6</text>
<text x="96.3" y="74">BPN1</text>
<text x="164.8" y="77.3">1K</text>
<text x="164.8" y="73.2">R13</text>
<text x="200.6" y="74">BPN5</text>
<text x="269.1" y="77.3">1K</text>
<text x="269.1" y="73.2">R15</text>
<text x="20" y="79.1">4.7uF</text>
<text x="132.7" y="81.4">R3</text>
<text x="237" y="81.4">R11</text>
<text x="42.9" y="86.7">LM2</text>
<text x="132.7" y="86.5">1K</text>
<text x="166" y="86.5">Q2</text>
<text x="175.4" y="86.5">D2</text>
<text x="237" y="86.5">1K</text>
<text x="270.3" y="86.5">Q6</text>
<text x="279.7" y="86.5">D6</text>
<text x="132.7" y="91.6">R4</text>
<text x="152.1" y="94.1">C11</text>
<text x="237" y="91.6">R12</text>
<text x="256.3" y="94.1">C15</text>
<text x="20" y="102">10uF</text>
<text x="22.3" y="99.2">C7</text>
<text x="27.6" y="102">0.1uF</text>
<text x="29.9" y="99.2">C8</text>
<text x="42.9" y="99.4">LM3</text>
<text x="93.8" y="102">BPN2</text>
<text x="132.7" y="96.6">1K</text>
<text x="149.7" y="96.9">2.2nF</text>
<text x="198.1" y="102">BPN6</text>
<text x="237" y="96.6">1K</text>
<text x="254" y="96.9">2.2nF</text>
<text x="22.3" y="111.9">C9</text>
<text x="20" y="114.7">4.7uF</text>
<text x="132.7" y="124.6">R5</text>
<text x="221" y="122.3">P1</text>
<text x="132.7" y="129.8">1K</text>
<text x="166" y="129.8">Q3</text>
<text x="175.4" y="129.8">D3</text>
<text x="132.7" y="134.8">R6</text>
<text x="152.1" y="137.4">C12</text>
<text x="221" y="135.1">Header 3</text>
<text x="249" y="132.5">P3</text>
<text x="132.7" y="139.9">1K</text>
<text x="149.7" y="140.2">2.2nF</text>
<text x="221" y="140.2">P2</text>
<text x="96.3" y="145.2">BPN3</text>
<text x="164.8" y="148.5">1K</text>
<text x="164.8" y="144.5">R14</text>
<text x="249" y="145.2">Header 3X2</text>
<text x="132.7" y="152.6">R7</text>
<text x="221" y="152.9">Header 3</text>
<text x="132.7" y="157.7">1K</text>
<text x="166" y="157.7">Q4</text>
<text x="175.4" y="157.7">D4</text>
<text x="132.7" y="167.9">1K</text>
<text x="132.7" y="162.8">R8</text>
<text x="152.1" y="165.4">C13</text>
<text x="93.8" y="173.2">BPN4</text>
<text x="149.7" y="168.1">2.2nF</text>
</g>
</svg>
